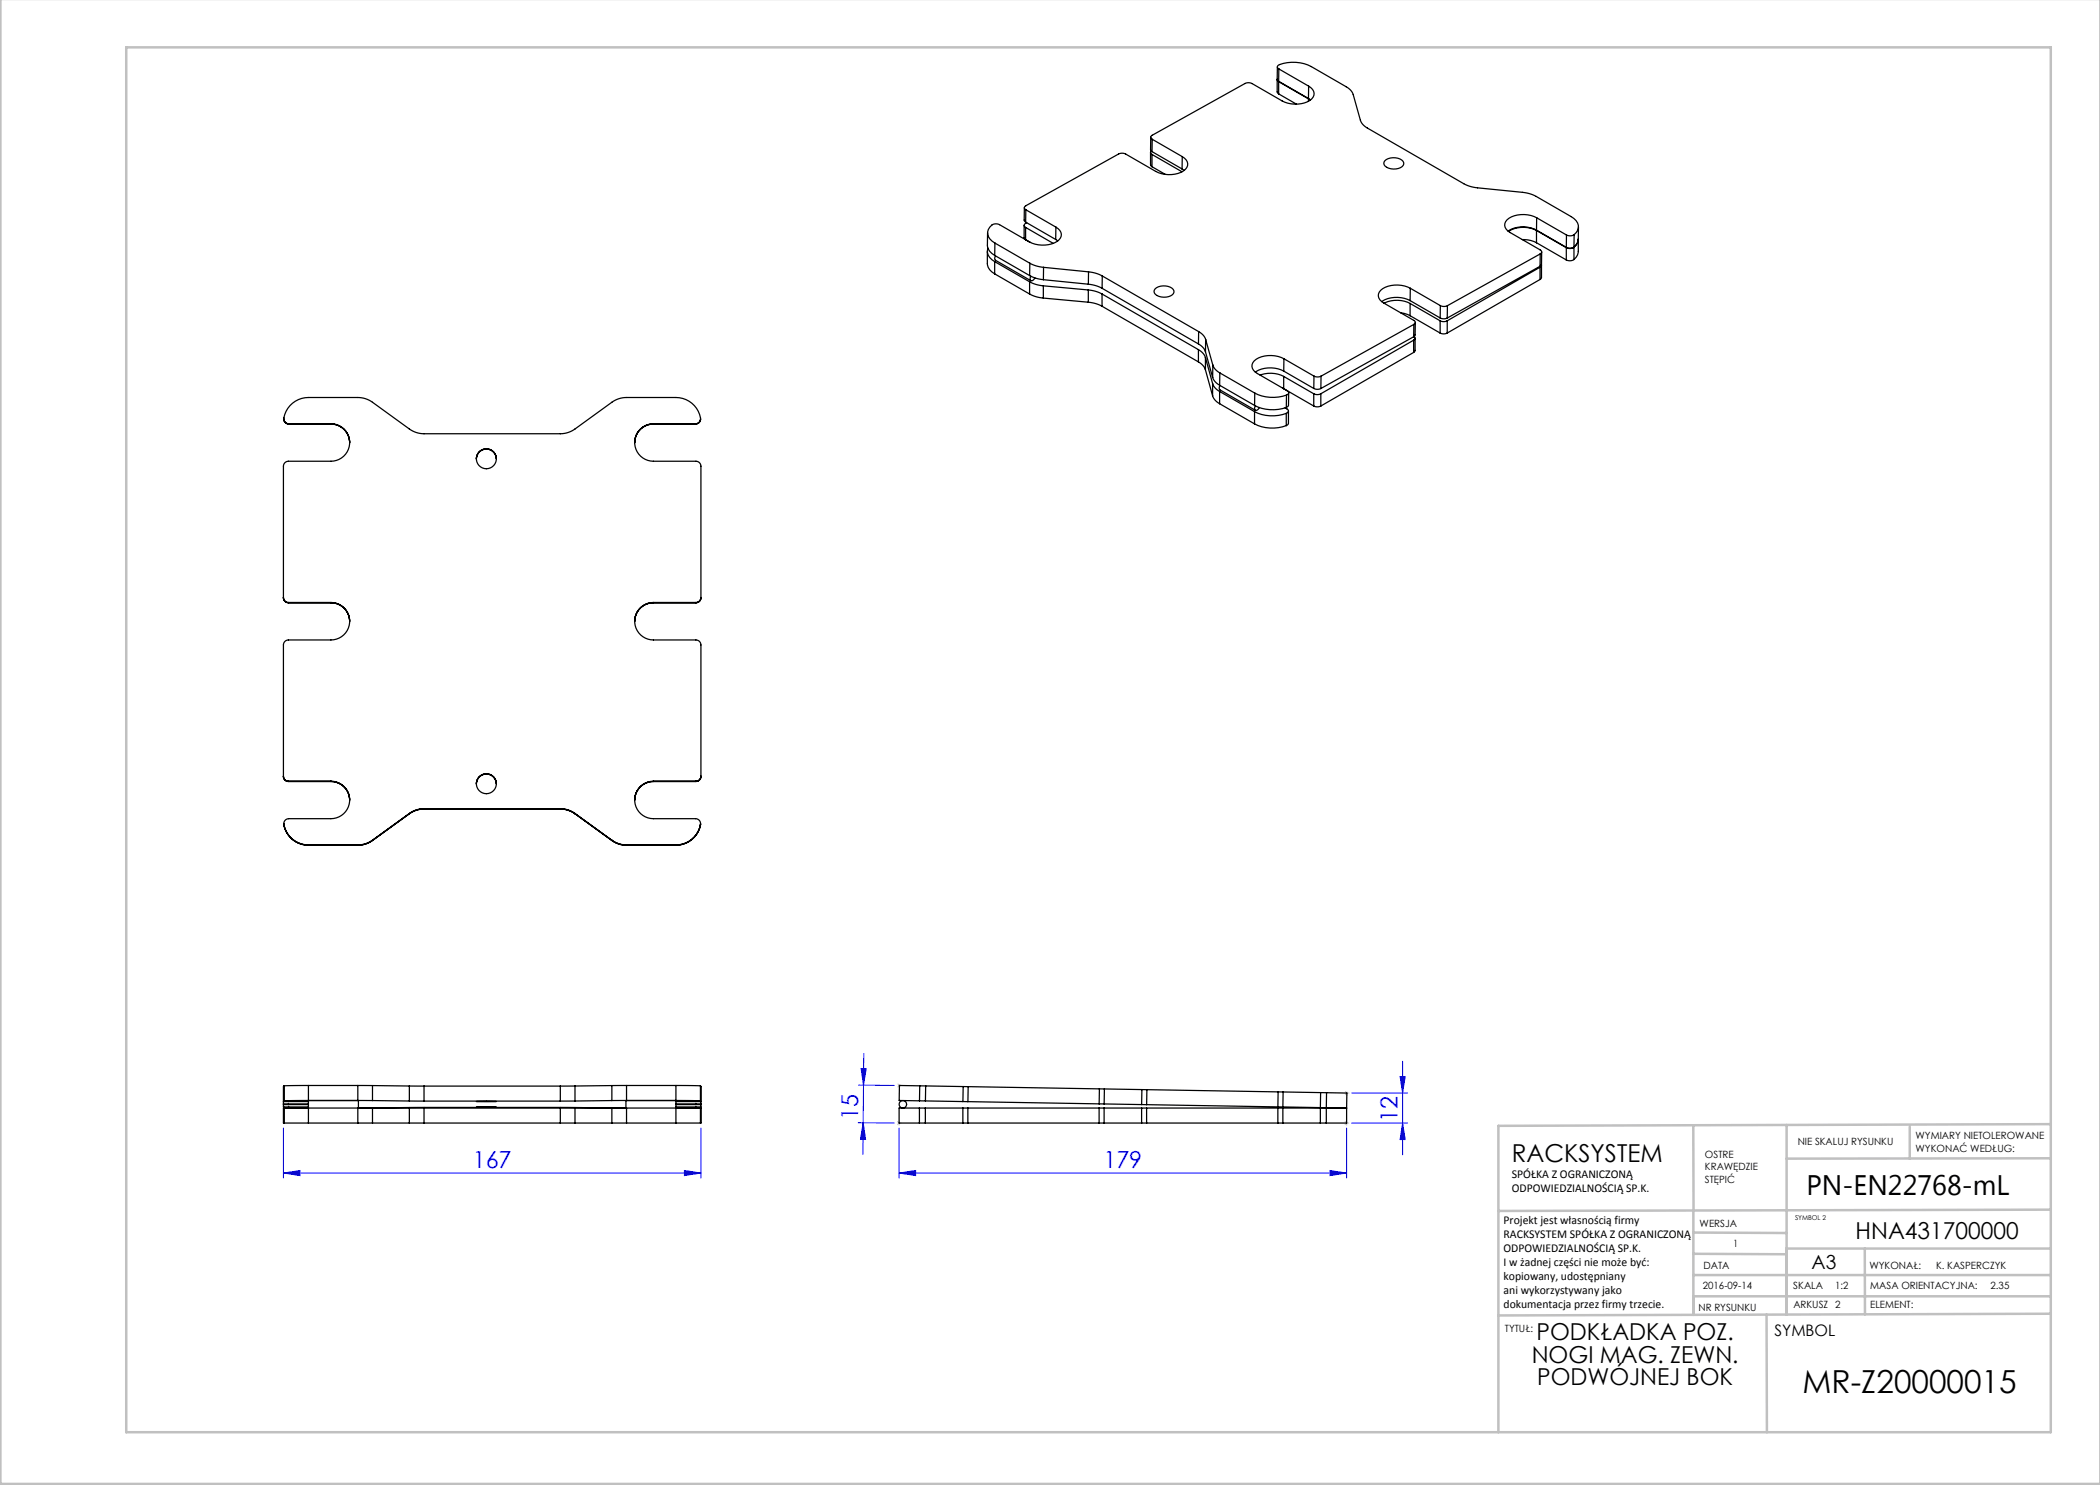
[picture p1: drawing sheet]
<svg xmlns="http://www.w3.org/2000/svg" width="420mm" height="297mm" viewBox="0 0 420 297" stroke-linecap="round" stroke-linejoin="round" font-family="sans-serif">
<g fill="none" stroke="#c0c0c0" stroke-width=".2" stroke-dasharray="1.3 .6" stroke-dashoffset=".5" stroke-linecap="butt">
<path d="M179.5 216.7l.7 .8M179.5 217.5l.7-.8M179.9 217.6v-1M180.4 217.1h-1M269 218.3l.7 .7M269 219l.7-.7M269.4 219.1v-1M269.9 218.6h-1M179.5 224.3l.7 .7M179.5 225l.7-.7M179.8 225.1v-1M180.3 224.6h-1"/>
<path d="M269 224.3l.7 .7M269 225l.7-.7M269.3 225.1v-1M269.8 224.6h-1"/>
</g>
<g fill="none" stroke="#00f" stroke-width=".2">
<path d="M171.7 217l7.2 .1M172.2 213.7h1l-.5 3.3zM172.8 210.7l-.2 20.2M270.4 218.6h11.1M280 215.3h1l-.5 3.3zM280.5 212.3v18.7M56.7 234.6l3.3-.5v1zM56.7 225.6v10M56.7 234.6h83.5M136.9 234.1l3.3 .5-3.3 .5zM140.2 225.6v10M171.6 224.5l7.2 .1"/>
<path d="M172.6 224.5l.5 3.4-1-.1zM179.8 234.6l3.3-.5v1zM179.8 234.6h89.5M179.8 225.6v10M266 234.1l3.3 .5-3.3 .5zM269.3 225.6v10M270.3 224.6h11.2M280.5 224.6l.5 3.3h-1z"/>
</g>
<g fill="none" stroke="#c0c0c0" stroke-width=".5">
<path d="M.1 -.1v296.9h419.9M25.2 9.5h385v276.9h-385zM338.7 225.2v16.9M357.3 225v37.9M382 225.4v6.3M410.1 224.8l-110.4 .4v61.2M410.1 231.7h-52.8M338.7 259.3h71.5M338.7 255h71.5M338.7 250.8l18.6 .1M338.7 246.5l18.6 .1M338.7 242.1v20.9"/>
<path d="M373 249.7v13.2M410.1 241.9l-110.4 .3M410.2 249.7h-52.9v13.2M353.3 262.9l.1 23.5M410.2 262.7l-110.5 .4"/>
</g>
<g fill="#00f">
<path d="M172.2 213.7h1l-.5 3.3zM172.6 224.5l.5 3.4-1-.1z"/>
<path d="M280 215.3h1l-.5 3.3zM280.5 224.6l.5 3.3h-1z"/>
<path d="M56.7 234.6l3.3-.5v1zM136.9 234.1l3.3 .5-3.3 .5zM179.8 234.6l3.3-.5v1zM266 234.1l3.3 .5-3.3 .5z"/>
</g>
<g fill="none" stroke="#000" stroke-width=".25">
<path d="M255.5 13.4l-.1 2.4 .3 .5M255.7 16.3l-.3-.4v2.5l.3 .4M255.7 16.3l6 3.5M255.7 18.8l3.6 2M255.7 16.3v2.5M255.7 16.3l6 3.4M255.8 13.8a.45 .45 0 0 1-.3-.5 .45 .45 0 0 1 .4-.4 8.1 8.1 0 0 1 6.4 .4l6.9 4.1a2.82 2.82 0 0 1 1.4 1.5l1.5 5.1a2.82 2.82 0 0 0 1.4 1.6l19.8 11.4 1.8 .5 9.4 1 1.5 .3 1.2 .5 7 4a2.04 2.04 0 0 1 1.5 1.6 2.04 2.04 0 0 1-.9 2M255.8 13.8l5.9 3.4M255.8 13.8l-.1 2.5M261.7 19.8l.4 .2M261.7 19.8v.5M261.7 19.7l.4 .3"/>
<path d="M261.7 17.2a1.62 1.62 0 0 1 1.1 1.7 1.62 1.62 0 0 1-1.3 1.5 6 6 0 0 1-5.1-.2l-6-3.5a1.59 1.59 0 0 0-1.4 0l-18.6 10.4a.42 .42 0 0 0-.3 .4 .42 .42 0 0 0 .3 .4M261.7 17.2v2.5M230.1 30.5v2.4l.3 .4M230.1 27.4v2.5l.3 .4M230.2 30.2l-.1 .4 .3 .3M230.4 30.9l6 3.5M230.4 30.9v2.4M230.4 33.3l2.7 1.6M230.4 30.3l6 3.5M230.4 27.9l6.1 3.4M230.4 27.9v2.4M236.4 33.8l.4 .3"/>
<path d="M236.5 31.3a1.62 1.62 0 0 1 1 1.7 1.62 1.62 0 0 1-1.3 1.5 6 6 0 0 1-5.1-.2l-6-3.5a1.59 1.59 0 0 0-1.4 0l-18.5 10.4a.42 .42 0 0 0-.3 .4 .42 .42 0 0 0 .3 .4M236.5 31.3l-.1 2.5M277 32.1a2.64 2.64 0 0 1 3.7 .4 1.35 1.35 0 0 1-1.5 1.3h-.5a1.79 1.79 0 0 1-1.9-1.1zM197.5 50.3v2.4a2.37 2.37 0 0 0 1.4 2.1M197.5 46.6v2.4a2.34 2.34 0 0 0 1.4 2.1M197.6 49.7a2.2 2.2 0 0 0 1.3 2.6M198.9 52.3l7 4.1M198.9 52.3v2.5M198.9 54.8l7 4M198.9 51.1l7 4M199 48.6l7 4M199 48.6l-.1 2.5"/>
<path d="M199.1 51.2a.66 .66 0 0 0 0 .9l7.1 4M204.8 45.1v2.4l.3 .4M204.9 41.5l-.1 2.5 .3 .4M205.1 47.9l1 .6M205.1 45.5l5.5 3.2M205.1 45.5v2.4M205.1 44.4l6 3.5M205.2 42l6 3.4M205.2 42l-.1 2.4M205.3 44.5a.5 .5 0 0 0-.4 .4 .5 .5 0 0 0 .2 .6M205.9 56.4a6.8 6.8 0 0 0 2.8 .8M205.9 58.8a6.8 6.8 0 0 0 2.8 .8"/>
<path d="M205.9 56.4v2.4M205.9 55.1l1.3 .5 1.5 .3M206 52.6l1.2 .6 1.5 .3M206 52.6l-.1 2.5M206.2 55.2v.1a.54 .54 0 0 0 .1 .9l.4-.3 .3-.3M208.7 57.2l9 .8M208.7 57.2v2.4M208.7 59.6l9 .8M208.7 55.9l9 .9M208.7 53.5l9 .9M208.7 53.5v2.4M211.1 47.9l.5 .3"/>
<path d="M211.2 45.4a1.62 1.62 0 0 1 1.1 1.7 1.62 1.62 0 0 1-1.4 1.5 6 6 0 0 1-5-.2l-6-3.5a1.69 1.69 0 0 0-1.8 .2 1.69 1.69 0 0 0-.6 1.8 2.67 2.67 0 0 0 1.5 1.7M211.2 45.4l-.1 2.5M217.7 58a6.8 6.8 0 0 1 2.7 .8M217.7 58v2.4M217.7 56.8l1.5 .3 1.2 .6M217.7 54.4l1.5 .3 1.3 .5M217.7 54.4v2.4M220.4 58.8l19.3 11.1M220.4 58.8v2.5M220.4 57.7l19.3 11.1M220.5 55.2l19.2 11.1M220.5 55.2l-.1 2.5"/>
<path d="M231 57.8a2.64 2.64 0 0 1 3.8 .4 1.35 1.35 0 0 1-1.6 1.2h-.5a1.79 1.79 0 0 1-1.9-1.1zM282.1 57.7a5.6 5.6 0 0 0-6 .4 1.51 1.51 0 0 0 .7 2.5l6 3.5a.42 .42 0 0 1 .3 .4 .42 .42 0 0 1-.3 .4M282.1 57.7l6 3.4M282.1 57.7l-.1 2.4M304.5 47.9h.3a5.3 5.3 0 0 1 2.5 .6M307.3 46.1a5.7 5.7 0 0 0-5.6 .2M307.3 46.1l6 3.4M307.3 46.1v2.4M307.3 48.5l6 3.5M307.3 46a5.8 5.8 0 0 0-5.7 .2M307.3 46l6 3.5M307.3 43.6a5.6 5.6 0 0 0-5.9 .4 1.51 1.51 0 0 0 .6 2.5l6 3.5a.42 .42 0 0 1 .3 .4 .42 .42 0 0 1-.3 .4"/>
<path d="M307.3 43.6l6 3.4M307.3 43.6v2.4M308 53.4l-18.6 10.8M308 53.4v2.5M308 55.9l-18.6 10.7M308 53.3l-18.6 10.3M308 50.8l-18.5 10.3M308 50.8v2.5M308.3 52.9l-.3 .5M308.3 53v2.5l-.3 .4M308.3 50.4v2.5l-.3 .4M313.3 49.5v2.5"/>
<path d="M313.3 47v2.5M314.8 49.5a1.51 1.51 0 0 1-1.5 0M314.8 51.9a1.51 1.51 0 0 1-1.5 .1M314.8 49.5v2.4M314.8 49.4a1.53 1.53 0 0 1-1.5 .1M314.8 46.9a1.53 1.53 0 0 1-1.5 .1M314.8 46.9v2.5M315.7 47.8a2.06 2.06 0 0 1-.9 1.6M315.7 47.8a2.12 2.12 0 0 1-.9 1.7M315.7 47.8v2.5a2.12 2.12 0 0 1-.9 1.6M315.7 45.4v2.4M217.7 60.4a6.8 6.8 0 0 1 2.7 .9"/>
<path d="M220.4 61.3l19.3 11.1M239.7 69.9a2.81 2.81 0 0 1 1.4 1.6M239.7 72.4a2.81 2.81 0 0 1 1.4 1.6M239.7 69.9v2.5M239.7 68.8a2.82 2.82 0 0 1 1.4 1.6M239.7 66.3a2.81 2.81 0 0 1 1.4 1.6M239.7 66.3v2.5M241.1 71.5l1.4 5.2M241.1 71.5v2.5M241.1 74l1.4 5.2M241.1 70.4l1.4 5.1M241.1 67.9l1.5 5.1"/>
<path d="M241.1 67.9v2.5M242.5 76.7a2.82 2.82 0 0 0 1.4 1.6M242.5 79.2a2.81 2.81 0 0 0 1.4 1.5M242.5 76.7v2.5M242.5 75.5a2.82 2.82 0 0 0 1.4 1.6M242.6 73a2.82 2.82 0 0 0 1.4 1.6M242.6 73l-.1 2.5M243.9 78.3l7 4M243.9 78.3v2.4M243.9 77.1l7 4M244 74.6l7 4M244 74.6l-.1 2.5"/>
<path d="M244 77.1a.66 .66 0 0 0 0 .9l7.1 4.1M251 78.6a8.1 8.1 0 0 0 6.3 .4M251 78.6l-.1 2.5M252 75a6 6 0 0 1 4.7 .3M256.7 75.3l6.1 3.5M256.7 75.3v2.4l-.2-.1M256.7 74.2a5.8 5.8 0 0 0-5.6 .2M256.7 74.2l6.1 3.5M256.8 71.8a5.6 5.6 0 0 0-5.9 .4 1.51 1.51 0 0 0 .6 2.5l11.3 6.5M256.8 71.8l6 3.4M256.8 71.8l-.1 2.4M257.3 79v2.5"/>
<path d="M257.4 78.1a.45 .45 0 0 1 .3 .5 .45 .45 0 0 1-.4 .4M257.7 78.6v2.5l-.4 .4M262.8 78.8a1.56 1.56 0 0 0 1.4 0M262.8 78.8v2.4M262.8 77.7a1.59 1.59 0 0 0 1.4 0M262.8 75.2a1.59 1.59 0 0 0 1.4 0M262.8 75.2v2.5M264.2 78.8v2.4M264.2 75.2v2.5M276.8 60.6a5.9 5.9 0 0 1 5.2 .1M280.1 62.6l1.9 .5M282 60.7l6 3.5"/>
<path d="M282 60.7v2.4M282 63.1l6 3.5M282 60.1a5.8 5.8 0 0 0-5.7 .2M282 60.1l6 3.5M282.7 68l-18.5 10.8M282.7 68v2.5M282.7 70.5l-18.5 10.7M282.7 67.4l-18.5 10.3M282.8 64.9l-18.6 10.3M282.8 64.9l-.1 2.5M282.8 67.3a.42 .42 0 0 1 .2 .4 .42 .42 0 0 1-.3 .3M283 67.6v2.5l-.3 .4"/>
<path d="M283.1 64.5l-.1 2.5-.3 .4M288 64.2a1.56 1.56 0 0 0 1.4 0M288 66.6a1.56 1.56 0 0 0 1.4 0M288 64.2v2.4M288 63.6a1.59 1.59 0 0 0 1.4 0M288.1 61.1a1.59 1.59 0 0 0 1.4 0M288.1 61.1l-.1 2.5M289.4 64.2v2.4M289.5 61.1l-.1 2.5M56.8 83.7a1 1 0 0 0 1 1.1M56.8 83.9l.3 .7 .7 .2M57.8 84.7a1 1 0 0 1-1-1.1 5 5 0 0 1 4.9-4.1h9.9a5 5 0 0 1 2.9 1l7.4 5.3a5 5 0 0 0 2.9 .9h27.3a5 5 0 0 0 2.9-.9l7.4-5.3a5 5 0 0 1 2.9-1h9.9a4.8 4.8 0 0 1 4.9 4.5l-.4 .5-.6 .2"/>
<path d="M57.8 84.7v.1M57.8 84.7h8.4M57.8 84.8h8.4M66.2 84.7a3.7 3.7 0 0 1 3.7 3.8 3.7 3.7 0 0 1-3.7 3.7h-8.5a1 1 0 0 0-1 1v26.3a1 1 0 0 0 1 1M66.2 84.8a3.7 3.7 0 0 1 3.7 3.7M66.2 84.8a3.8 3.8 0 0 1 3.7 3.7M66.2 84.7v.1M95.3 91.8a2 2 0 0 1 2-2 2 2 0 0 1 2 2M99.3 91.7a2 2 0 0 0-2-1.9 2 2 0 0 0-2 2M130.7 84.7a3.7 3.7 0 0 0-3.8 3.8 3.7 3.7 0 0 0 3.8 3.7h8.5a1 1 0 0 1 1 1v26.3a1 1 0 0 1-1 1M130.7 84.8a3.7 3.7 0 0 0-3.8 3.7M130.7 84.7h8.4"/>
<path d="M130.7 84.7v.1M130.7 84.8h8.4M139.1 84.7v.1M140.1 83.9l-.4 .7-.6 .2M140.1 83.7a1 1 0 0 1-1 1.1M243.9 80.7l7 4.1M250.9 82.3a7.9 7.9 0 0 0 6.4 .4M250.9 84.8a7.9 7.9 0 0 0 6.4 .3M250.9 82.3v2.5M250.9 81.1a8.1 8.1 0 0 0 6.4 .4M251.1 81.2a.54 .54 0 0 0 .1 .9l.7-.6M257 81.6l.4 .2a.46 .46 0 0 1 .3 .5 .46 .46 0 0 1-.4 .4"/>
<path d="M257.3 82.7v2.4M257.7 82.2v2.5l-.4 .4M262.8 81.2a1.56 1.56 0 0 0 1.4 0M56.7 119.5a1 1 0 0 0 1 1M140.2 119.5a1 1 0 0 1-1 1M57.7 120.5h.1M57.7 120.5h8.5M66.2 120.5a3.7 3.7 0 0 1 3.7 3.7 3.7 3.7 0 0 1-3.7 3.8h-8.5a1 1 0 0 0-1 1v26.3a1 1 0 0 0 1 1M66.2 120.5a3.7 3.7 0 0 1 3.7 3.8M66.2 120.6a3.7 3.7 0 0 1 3.7 3.7M66.2 120.5h.1M130.7 120.5a3.7 3.7 0 0 0-3.8 3.7 3.7 3.7 0 0 0 3.8 3.8h8.5a1 1 0 0 1 1 1v26.3a1 1 0 0 1-1 1"/>
<path d="M130.7 120.5a3.7 3.7 0 0 0-3.8 3.8M130.7 120.6a3.7 3.7 0 0 0-3.8 3.7M130.7 120.5h8.5M130.7 120.5h.1M139.2 120.5h.1M56.7 155.2a1 1 0 0 0 1 1M57.7 156.2v.1M57.7 156.2h8.5M57.7 156.3h8.5M66.2 156.2a3.7 3.7 0 0 1 3.7 3.8 3.7 3.7 0 0 1-3.7 3.7h-8.4a1 1 0 0 0-1 1.2M66.2 156.3a3.7 3.7 0 0 1 3.7 3.7M66.2 156.3a3.8 3.8 0 0 1 3.7 3.7"/>
<path d="M66.2 156.2v.1M95.3 156.8a2 2 0 0 1 2-2 2 2 0 0 1 2 2M130.7 156.2a3.7 3.7 0 0 0-3.8 3.8 3.7 3.7 0 0 0 3.8 3.7h8.4a1 1 0 0 1 1 1.2M130.7 156.3a3.7 3.7 0 0 0-3.8 3.7M130.7 156.3a3.8 3.8 0 0 0-3.8 3.7M130.7 156.2h8.5M130.7 156.2v.1M130.7 156.3h8.5M139.2 156.2v.1M140.2 155.2a1 1 0 0 1-1 1M56.8 164.7v.3M56.8 164.9a5 5 0 0 0 4.9 4.1"/>
<path d="M56.8 165a5 5 0 0 0 4.9 4M56.8 164.9v.1M61.7 169v.1M61.7 169l10 .1M61.7 169h9.9M71.7 169v.1M74.5 168.1v-.1a5 5 0 0 1-2.9 1M74.5 168.1a4.5 4.5 0 0 1-2.9 .9M74.5 168.1a5 5 0 0 1-2.8 .9M81.9 162.7h.1M81.9 162.7l-7.4 5.4M81.9 162.8l-7.4 5.3"/>
<path d="M84.8 161.7a5 5 0 0 0-2.9 1M84.8 161.8a5 5 0 0 0-2.9 .9M84.8 161.7v.1M84.8 161.7h27.3M84.8 161.8h27.3M112.1 161.7a5 5 0 0 1 2.9 1M112.1 161.8a5 5 0 0 1 2.9 .9M112.1 161.7v.1M115 162.7h.1M115 162.7l7.4 5.4M115 162.8l7.4 5.3M122.4 168.1v-.1a5 5 0 0 0 2.9 1"/>
<path d="M122.4 168.1a4.5 4.5 0 0 0 2.9 .9M122.4 168.1a5 5 0 0 0 2.8 .9M125.2 169.1h10M125.2 169v.1M125.3 169h9.9M135.2 169v.1M140.1 164.9a5 5 0 0 1-4.9 4.1M140.1 165a5 5 0 0 1-4.9 4M140.1 164.9v.1M140.1 164.7v.3M56.8 217.3l-.1 4.1h5M56.8 217.2v3"/>
<path d="M56.8 217.2h.1M61.7 217.1l-4.9 .1M61.7 217.1v3M61.7 217.1h9.9M71.6 217.1v3h2.9M71.6 217.1h2.9M74.5 217.1v3M74.5 217.1l7.4 .1M81.9 217.2h2.9M81.9 217.2v3M84.8 217.2v3M84.8 217.2h27.3"/>
<path d="M112.1 217.2v3M115 217.2h-2.9M115 217.2v3M122.4 217.1v3M122.4 217.1l-7.4 .1M125.3 217.1v3h-2.9M125.3 217.1h-2.9M125.3 217.1h9.9M135.2 217.1l4.9 .1M135.2 217.1v3M140.1 217.2v3M140.1 217.2h.1"/>
<path d="M140.1 217.3l.1 4.1h-5M183.9 217.2h1.2M183.9 217.2l-4-.1-.1 3 4.1 .1M183.9 217.2v3M185.1 217.2l7.5 .1M185.1 217.2v3M192.6 217.3h1M192.6 217.3v3M193.6 217.3v3M193.6 217.3l26.3 .5M219.9 217.8h1M219.9 217.8l-.1 3"/>
<path d="M220.9 217.8l7.5 .1M220.9 217.8l-.1 3M228.4 217.9h1M228.4 217.9l-.1 3M229.4 217.9l-.1 3M229.4 217.9l26.2 .5M255.6 218.4h1M255.6 218.4v3M256.6 218.4l7.5 .1M256.6 218.4v3M264.1 218.5h1.2M264.1 218.5v3"/>
<path d="M265.3 218.5l4.1 .1-.1 3M265.3 218.5v3M56.7 220.8h1M56.8 221.6v3M56.8 221.4v.1M56.8 221.6h.1M56.8 224.6h.1M56.8 220.2h4.9M56.8 221.5l4.9 .1M56.8 221.6h4.9M56.8 224.6h4.9M57.7 220.3h-1"/>
<path d="M57.7 220.9h-1M57.7 220.8h4M57.7 220.3h4M57.7 220.9h4M57.7 220.2v.1M57.7 220.8v.1M57.8 221.5h-1M57.8 221.5h3.9M57.8 221.4v.1M61.7 220.1v1.5M61.7 220.1h10v1.5h2.8M61.7 220.1l-4.9 .1"/>
<path d="M61.7 221.6v3M61.7 221.6h9.9M61.7 224.6h9.9M71.6 224.6h2.9M71.6 221.6h2.9M71.6 221.6v3M74.5 221.6l9.9-.1 38 .1M74.5 221.6v3M74.5 220.1l7.4 .1M74.5 221.6h7.4M74.5 224.6h7.4M81.9 220.2h2.9"/>
<path d="M81.9 221.6h2.9M81.9 224.6h2.9M81.9 221.6v3M84.8 220.2h27.3M84.8 221.6v3M84.8 221.6h27.3M84.8 224.6h27.3M95.3 220.3h4zM95.3 221.4h4zM112.1 221.6h2.9M112.1 224.6h2.9M112.1 221.6v3"/>
<path d="M115 220.2h-2.9M115 221.6v3M115 221.6h7.4M115 224.6h7.4M122.4 221.6h2.9M122.4 224.6h2.9M122.4 220.1l-7.4 .1M122.4 221.6v3M125.3 221.6v3M125.3 221.6h9.9M125.3 224.6h9.9M135.2 220.1v1.5"/>
<path d="M135.2 220.1h-10v1.5h-2.8M135.2 220.1l4.9 .1M135.2 221.6h4.9M135.2 224.6h4.9M135.2 220.8h4M135.2 220.3h4M135.2 220.9h4M135.2 221.5h3.9M135.2 221.6v3M139.1 221.5h1M139.1 221.4v.1M139.2 220.3h1"/>
<path d="M139.2 220.9h1M139.2 220.2v.1M139.2 220.8v.1M140.1 220.2h-4.9M140.1 221.5l-4.9 .1M140.1 221.6v3M140.1 221.6h.1M140.1 224.6h.1M140.1 221.4v.1M140.2 220.8h-1M183.9 221.6h1.2M183.9 224.6h1.2"/>
<path d="M183.9 221.6h-4.1v3h4.1M183.9 221.6v3M183.9 220.2h1.2M185.1 221.6h7.5M185.1 224.6h7.5M185.1 221.6v3M185.1 220.2l7.5 .1M192.6 221.6h1M192.6 224.6h1M192.6 221.6v3M192.6 220.3h1M193.6 221.6h26.2"/>
<path d="M193.6 224.6h26.2M193.6 221.6v3M193.6 220.3l26.2 .5M219.8 221.6h1M219.8 224.6h1M219.8 221.6v3M219.8 220.8h1M220.8 221.6h7.5M220.8 224.6h7.5M220.8 221.6v3M220.8 220.8l7.5 .1M228.3 221.6h1"/>
<path d="M228.3 224.6h1M228.3 221.6v3M228.3 220.9h1M229.3 221.6h26.3M229.3 224.6h26.3M229.3 221.6v3M229.3 220.9l26.3 .5M255.6 221.6h1M255.6 224.6h1M255.6 221.6v3M255.6 221.4h1M256.6 221.6h7.5"/>
<path d="M256.6 224.6h7.5M256.6 221.6v3M256.6 221.4l7.5 .1M264.1 221.6h1.2M264.1 224.6h1.2M264.1 221.6v3M264.1 221.5h1.2M265.3 221.6h4M265.3 221.6v3M265.3 221.5l4 .1M269.3 221.6v3h-4"/>
<circle cx="97.3" cy="91.7" r="2"/>
<circle cx="97.3" cy="156.7" r="2"/>
<circle cx="180.6" cy="220.9" r=".75"/>
</g>
<text font-size="6.3" x="360.5" y="278.5">MR-Z20000015</text>
<text font-size="5.6" x="361.3" y="239.1">PN-EN22768-mL</text>
<text font-size="4.9" x="302.4" y="232.4">RACKSYSTEM</text>
<g font-size="4.7" fill="#00f">
<text x="171.6" y="224" transform="rotate(-90 171.6 224)">15</text>
<text x="279.5" y="224.5" transform="rotate(-90 279.5 224.5)">12</text>
<text x="94.6" y="233.6">167</text>
<text x="220.7" y="233.6">179</text>
</g>
<g font-size="4.7">
<text x="371.1" y="247.8">HNA431700000</text>
<text x="307.3" y="268.1">PODKŁADKA POZ.</text>
<text x="306.3" y="272.6">NOGI MAG. ZEWN.</text>
<text x="307.4" y="277.1">PODWÓJNEJ BOK</text>
</g>
<text font-size="3.9" x="362.3" y="253.8">A3</text>
<text font-size="3.2" x="354.9" y="267.2">SYMBOL</text>
<g font-size="2.4">
<text x="302.4" y="235.6">SPÓŁKA Z OGRANICZONĄ</text>
<text x="302.4" y="238.4">ODPOWIEDZIALNOŚCIĄ SP.K.</text>
<text x="300.7" y="244.7">Projekt jest własnością firmy</text>
<text x="300.7" y="247.5">RACKSYSTEM SPÓŁKA Z OGRANICZONĄ</text>
<text x="300.7" y="250.3">ODPOWIEDZIALNOŚCIĄ SP.K.</text>
<text x="300.7" y="253.1">I w żadnej części nie może być:</text>
<text x="300.7" y="256">kopiowany, udostępniany</text>
<text x="300.7" y="258.8">ani wykorzystywany jako</text>
<text x="300.7" y="261.6">dokumentacja przez firmy trzecie.</text>
</g>
<g font-size="2">
<text x="383.1" y="227.9">WYMIARY NIETOLEROWANE</text>
<text x="341" y="231.6">OSTRE</text>
<text x="359.5" y="228.9">NIE SKALUJ RYSUNKU</text>
<text x="383.1" y="230.4">WYKONAĆ WEDŁUG:</text>
<text x="341" y="234.1">KRAWĘDZIE</text>
<text x="341" y="236.6">STĘPIĆ</text>
<text x="339.9" y="245.4">WERSJA</text>
<text x="346.6" y="249.5">1</text>
<text x="340.6" y="257.7">2016-09-14</text>
<text x="340.7" y="253.8">DATA</text>
<text x="358.7" y="257.7">SKALA</text>
<text x="367" y="257.7">1:2</text>
<text x="373.9" y="253.8">WYKONAŁ:</text>
<text x="374.1" y="257.7">MASA ORIENTACYJNA:</text>
<text x="387.2" y="253.8">K. KASPERCZYK</text>
<text x="398.1" y="257.7">2.35</text>
<text x="339.7" y="262.3">NR RYSUNKU</text>
<text x="358.7" y="261.7">ARKUSZ 2</text>
<text x="374.1" y="261.7">ELEMENT:</text>
<text x="301" y="266.4">TYTUŁ:</text>
</g>
<text font-size="1.3" x="359" y="244">SYMBOL 2</text>
</svg>
